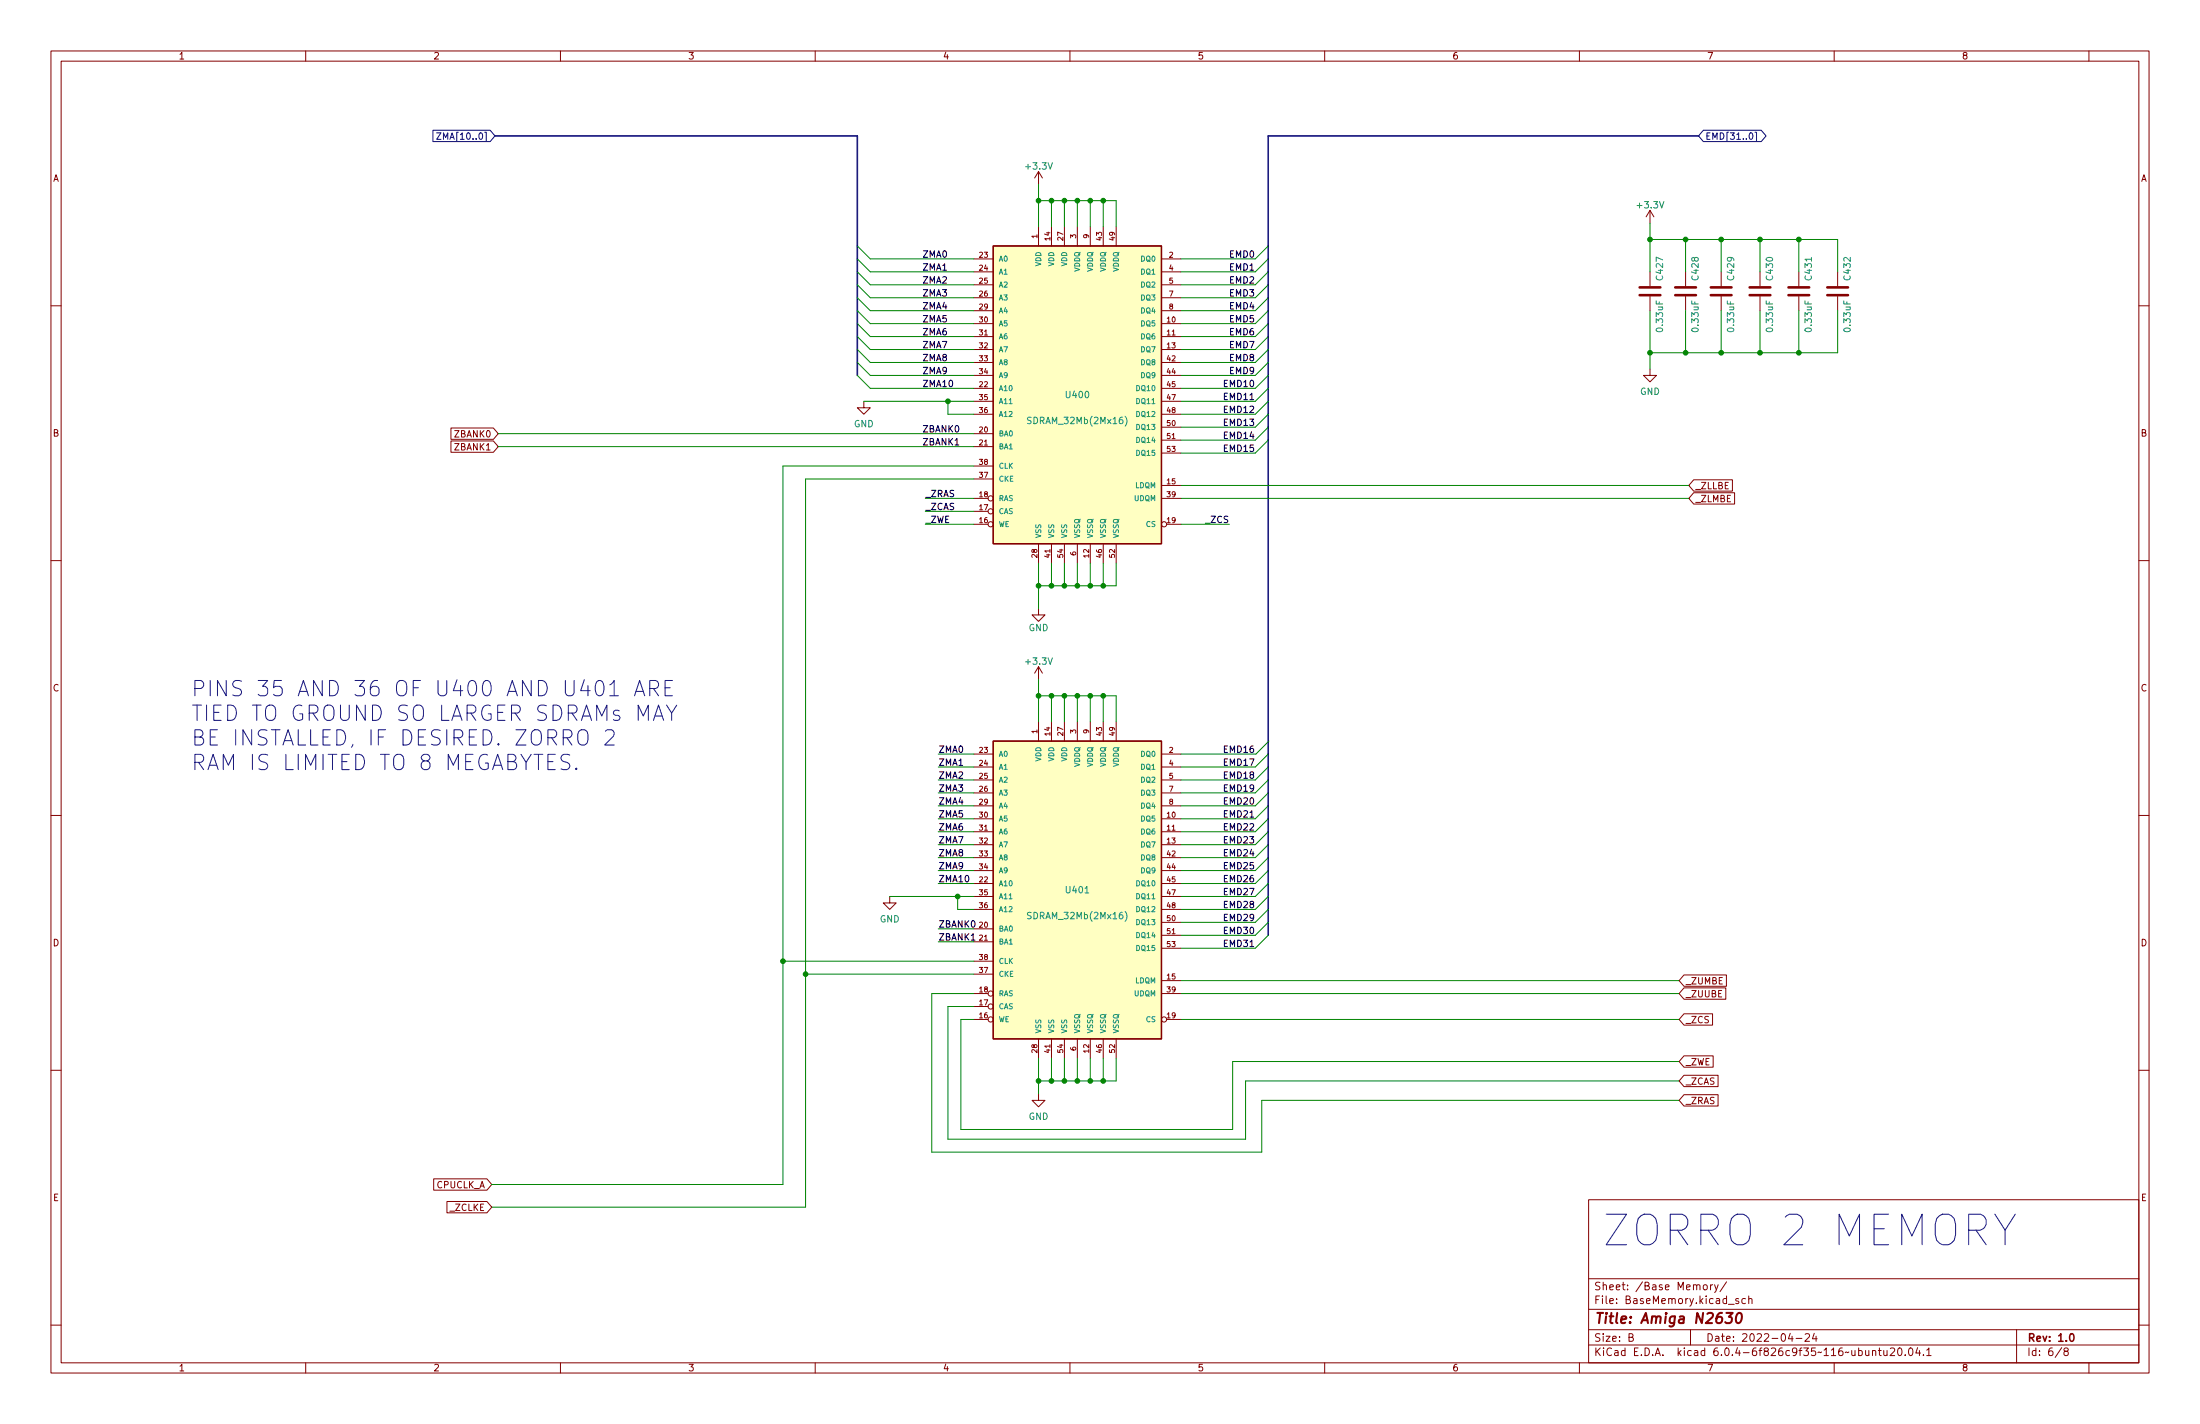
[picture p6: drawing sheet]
<svg xmlns="http://www.w3.org/2000/svg" width="432mm" height="279mm" viewBox="0 0 432 279" stroke-linecap="round" stroke-linejoin="round" font-family="sans-serif">
<g fill="none" stroke="#840000" stroke-width=".2">
<path d="M10 10h411.8v259.4h-411.8zM12 12h407.8v255.4h-407.8zM60 10v2M110 10v2M160 10v2M210 10v2M260 10v2M310 10v2M360 10v2M410 10v2M203.8 33.7v2.5M203.8 33.7l-.7 1.2"/>
<path d="M203.8 33.7l.8 1.2M10 60h2M191.1 50.8h3.8M191.1 53.3h3.8M191.1 55.9h3.8M191.1 58.4h3.8M203.8 44.5v3.8M206.4 44.5v3.8M208.9 44.5v3.8M211.5 44.5v3.8M214 44.5v3.8M216.5 44.5v3.8"/>
<path d="M219.1 44.5v3.8M228 50.8h3.8M228 53.3h3.8M228 55.9h3.8M228 58.4h3.8M323.8 41.3l-.7 1.2M323.8 41.3v2.5M323.8 53.3v2.8M323.8 58.2v2.8M323.8 41.3l.8 1.2M330.8 53.3v2.8M330.8 58.2v2.8"/>
<path d="M337.8 53.3v2.8M337.8 58.2v2.8M345.4 53.3v2.8M345.4 58.2v2.8M353.1 53.3v2.8M353.1 58.2v2.8M360.7 53.3v2.8M360.7 58.2v2.8M419.8 60h2M169.5 78.7v1.3h1.3l-1.3 1.3-1.2-1.3h1.2M191.1 63.5h3.8M191.1 66h3.8"/>
<path d="M191.1 68.6h3.8M191.1 76.2h3.8M191.1 61h3.8M191.1 71.1h3.8M191.1 73.7h3.8M191.1 78.7h3.8M228 63.5h3.8M228 66h3.8M228 68.6h3.8M228 76.2h3.8M228 61h3.8M228 71.1h3.8"/>
<path d="M228 73.7h3.8M228 78.7h3.8M323.8 72.4v1.3h1.3l-1.3 1.2-1.2-1.2h1.2M88.5 84h8.3l1 1.1-1 1.1h-8.3zM88.5 86.5h8.3l1 1.1-1 1.1h-8.3zM191.1 81.3h3.8M191.1 97.8h2.8M191.1 85.1h3.8M191.1 87.6h3.8M191.1 94h3.8M191.1 91.4h3.8M228 81.3h3.8"/>
<path d="M228 95.3h3.8M228 97.8h3.8M228 83.8h3.8M228 86.4h3.8M228 88.9h3.8M332.4 94.1h7.6v2.3h-7.6l-.9-1.1zM332.4 96.7h8.1v2.2h-8.1l-.9-1.1zM10 110h2M191.1 102.9h2.8M191.1 100.3h2.8M203.8 119.4v1.3h1.3l-1.3 1.2-1.2-1.2h1.2M203.8 106.7v3.8"/>
<path d="M206.4 106.7v3.8M208.9 106.7v3.8M211.5 106.7v3.8M214 106.7v3.8M216.5 106.7v3.8M219.1 106.7v3.8M229 102.9h2.8M419.8 110h2M203.8 130.8v2.6M203.8 130.8l-.7 1.3M203.8 130.8l.8 1.3M10 160h2"/>
<path d="M191.1 148h3.8M191.1 150.5h3.8M191.1 153h3.8M191.1 155.6h3.8M191.1 158.1h3.8M203.8 141.6v3.8M206.4 141.6v3.8M208.9 141.6v3.8M211.5 141.6v3.8M214 141.6v3.8M216.5 141.6v3.8M219.1 141.6v3.8"/>
<path d="M228 148h3.8M228 150.5h3.8M228 153h3.8M228 155.6h3.8M228 158.1h3.8M419.8 160h2M174.6 175.9v1.3h1.3l-1.3 1.2-1.2-1.2h1.2M191.1 178.4h3.8M191.1 160.7h3.8M191.1 163.2h3.8M191.1 165.7h3.8M191.1 173.4h3.8"/>
<path d="M191.1 168.3h3.8M191.1 170.8h3.8M191.1 175.9h3.8M228 178.4h3.8M228 160.7h3.8M228 163.2h3.8M228 165.7h3.8M228 173.4h3.8M228 168.3h3.8M228 170.8h3.8M228 175.9h3.8M191.1 197.5h2.8"/>
<path d="M191.1 194.9h2.8M191.1 182.2h3.8M191.1 184.8h3.8M191.1 191.1h3.8M191.1 188.6h3.8M228 192.4h3.8M228 194.9h3.8M228 181h3.8M228 183.5h3.8M228 186.1h3.8M330.5 191.3h8.3v2.2h-8.3l-.9-1.1zM330.5 193.8h8.2v2.3h-8.2l-.9-1.2z"/>
<path d="M330.5 198.9h5.6v2.2h-5.6l-.9-1.1zM10 210h2M191.1 200h2.8M203.8 214.6v1.3h1.3l-1.3 1.3-1.2-1.3h1.2M203.8 203.8v3.8M206.4 203.8v3.8M208.9 203.8v3.8M211.5 203.8v3.8M214 203.8v3.8M216.5 203.8v3.8M219.1 203.8v3.8M229 200h2.8"/>
<path d="M330.5 211h6.7v2.2h-6.7l-.9-1.1zM330.5 214.8h6.7v2.2h-6.7l-.9-1.1zM330.5 207.2h5.7v2.2h-5.7l-.9-1.1zM419.8 210h2M85.1 231.3h10.5l.9 1.1-.9 1.1h-10.5zM87.7 235.7h7.9l.9 1.2-.9 1.1h-7.9zM311.8 235.4h108v32h-108zM10 260h2M311.8 256.9h108M311.8 250.9h108M334.4 252.2l.4-.1 .3 .3v.4l-.3 .3-.4-.1-.1-.2zM335.7 252.1v1"/>
<path d="M336.2 252.1l-.5 .3M336.5 252.1l.4 1M337.2 252.1l-.5 1.3-.2 .2M338.9 251.5l-1.3 1.9M339.2 255.9h1.2M341.2 254.9l-.3-.1-.2 .2v.2l.5 .2v.3h-.5M342.6 254.9l-.4-.1-.3 .3 .1 .6h.6M343.2 254.9l.2-.1 .4 .1 .1 .9M343.2 254.3v1.5M419.8 260h2M60 267.4v2M110 267.4v2"/>
<path d="M160 267.4v2M210 267.4v2M260 267.4v2M310 267.4v2M311.8 263.9h108M311.8 260.9h108M319.7 262.4l.7-.1 .1-.2-.1-.4h-.7v1.5h.6l.3-.3a.39 .39 0 0 0-.4-.5M331.8 260.9v3M351.4 261.6l-.4 1.1h.9M351.7 262.2v1M352.5 262.6h1.2M354.3 261.8l.6-.1 .3 .4-1 1.1h1"/>
<path d="M356.1 261.6l-.4 1.1h1M356.4 262.2v1M360 267.4v2M367.5 265.1l.2-.1h.4l.1 1M367.5 265v1M368.7 265h.5M368.9 264.5v1.3l.3 .2M369.7 265l.1 .9 .4 .1 .2-.2M370.4 265v1M371 264.6l.6-.1 .2 .1 .1 .3-1 1.1h1M372.7 264.5h.1a.8 .8 0 0 1 .5 .7 .8 .8 0 0 1-.5 .8 1 1 0 0 1-.1-1.5zM373.9 265.8v.2"/>
<path d="M374.8 264.5h.1a.8 .8 0 0 1 .6 .7 .8 .8 0 0 1-.6 .8 1 1 0 0 1-.1-1.5zM376.4 264.4l-.4 1.1h.9M376.7 265v1M377.5 265.8v.2M378.2 264.9l.4-.4v1.5M378.2 266h.8M395.8 260.9v6.5M404.7 264.4l-1.3 1.9M405.4 265.1l-.3-.3 .1-.2 .2-.1h.4l.1 .3v.2l-.7 .2-.1 .2v.3l.3 .3 .4-.1 .1-.2v-.4l-.2-.2M410 267.4v2"/>
<circle cx="194.4" cy="97.8" r=".51"/>
<circle cx="194.4" cy="100.3" r=".51"/>
<circle cx="194.4" cy="102.9" r=".51"/>
<circle cx="228.5" cy="102.9" r=".51"/>
<circle cx="194.4" cy="194.9" r=".51"/>
<circle cx="194.4" cy="197.5" r=".51"/>
<circle cx="194.4" cy="200" r=".51"/>
<circle cx="228.5" cy="200" r=".51"/>
</g>
<path d="M406.4 261.7h.2a.8 .8 0 0 1 .5 .7 .8 .8 0 0 1-.5 .8 1 1 0 0 1-.2-1.5z" fill="none" stroke="#840000" stroke-width=".3"/>
<path d="M338.8 257.6h1.3l-.8 .8 .6 .2-.1 .8-.3 .2h-.6l-.3-.2M341 257.8l.1-.1a.44 .44 0 0 1 .7 .3 1.15 1.15 0 0 1-.7 1.6l-.2-.1a1.53 1.53 0 0 1 .1-1.7z" fill="none" stroke="#840000" stroke-width=".4"/>
<g fill="#ffffc2" stroke="#ffffc2" stroke-width=".2">
<path d="M194.9 145.4h33.1v58.4h-33.1z"/>
<path d="M194.9 48.3h33.1v58.4h-33.1z"/>
</g>
<path d="M194.9 48.3h33.1v58.4h-33.1zM194.9 145.4h33.1v58.4h-33.1z" fill="none" stroke="#840000" stroke-width=".25"/>
<path d="M220.8 81.7a1.46 1.46 0 0 1 0 1.9M220.8 178.8a1.46 1.46 0 0 1 0 2" fill="none" stroke="#008484" stroke-width=".2"/>
<path d="M321.8 57.9h4.1M321.8 56.4h4.1M328.8 57.9h4.1M328.8 56.4h4.1M335.8 57.9h4.1M335.8 56.4h4.1M343.4 57.9h4.1M343.4 56.4h4.1M351 57.9h4.1M351 56.4h4.1M358.6 57.9h4.1M358.6 56.4h4.1" fill="none" stroke="#840000" stroke-width=".51"/>
<path d="M85 25.6h11.2l1 1.1-1 1.1h-11.2zM85.7 26.1h.9l-.9 1.2h.9M334.3 25.6h11.4l.9 1.1-.9 1.1h-11.4l-.9-1.1zM343.5 26.1h.1a.68 .68 0 0 1 .5 .6 .68 .68 0 0 1-.5 .6 .85 .85 0 0 1-.1-1.2zM344.5 25.9h.3v1.9h-.3" fill="none" stroke="#000084" stroke-width=".2"/>
<path d="M187.5 87.3h.7M190.6 184.5h.8" fill="none" stroke="#000" stroke-width=".2"/>
<g fill="none" stroke="#0000c2" stroke-width=".2">
<path d="M119.7 134.4l.3-.2 .5-.7v3M119.7 136.5h1.7M124.5 136.5l1-3 1 3M124.8 135.7h1.5M127.5 135.1h1.2a.81 .81 0 0 0 .6-.8 .81 .81 0 0 0-.6-.8h-1.2v3M128.3 135.1l1 1.4M130.5 134.9h1M130.8 138.3l1 1.6 1-1.6M131.8 139.9v1.4M132 133.5h-1.5v3h1.5M111.8 148.2l-1.1-.2a.73 .73 0 0 0-.6 .7 .73 .73 0 0 0 .6 .7 1.1 1.1 0 0 1 1.1 .8 .77 .77 0 0 1-.5 .8l-1.2-.1M113.1 150.7l.2 .2-.2 .1-.1-.1 .1-.2v.3"/>
<path d="M113.8 143.3a1 1 0 0 1 1.1 0 1 1 0 0 1 .5 .9v1a1 1 0 0 1-1 1 1 1 0 0 1-1-1v-1l.1-.6zM118.8 143.5l.5-.3h.7a.81 .81 0 0 1 .4 1.3l-1.7 1.7h1.8M128.3 141.3l1-3 1 3M128.5 140.5h1.5M391.5 238.2l2 3.2 2-3.2"/>
</g>
<path d="M97.2 26.7h71.1v47M333.4 26.7h-84.5v156.8" fill="none" stroke="#000084" stroke-width=".3"/>
<g fill="none" stroke="#008400" stroke-width=".2">
<path d="M203.8 36.2v8.3M203.8 39.4h15.3v5.1M206.4 39.4v5.1M208.9 39.4v5.1M211.5 39.4v5.1M214 39.4v5.1M216.5 39.4v5.1M168.3 50.8l2.5 2.5h20.3M168.3 48.3l2.5 2.5h20.3M168.3 53.3l2.5 2.6h20.3M168.3 55.9l2.5 2.5h20.3M168.3 58.4l2.5 2.6h20.3"/>
<path d="M248.9 50.8l-2.5 2.5h-14.6M248.9 48.3l-2.5 2.5h-14.6M248.9 53.3l-2.5 2.6h-14.6M248.9 55.9l-2.5 2.5h-14.6M248.9 58.4l-2.5 2.6h-14.6M323.8 43.8v9.5M323.8 47h36.9v6.3M330.8 47v6.3M337.8 47v6.3M345.4 47v6.3M353.1 47v6.3M168.3 61l2.5 2.5h20.3"/>
<path d="M168.3 63.5l2.5 2.5h20.3M168.3 71.1l2.5 2.6h20.3M168.3 73.7l2.5 2.5h20.3M168.3 68.6l2.5 2.5h20.3M168.3 66l2.5 2.6h20.3M169.5 78.7h21.6M186.1 78.7v2.6h5M248.9 61l-2.5 2.5h-14.6M248.9 63.5l-2.5 2.5h-14.6M248.9 71.1l-2.5 2.6h-14.6M248.9 73.7l-2.5 2.5h-14.6M248.9 68.6l-2.5 2.5h-14.6"/>
<path d="M248.9 66l-2.5 2.6h-14.6M248.9 76.2l-2.5 2.5h-14.6M248.9 78.7l-2.5 2.6h-14.6M323.8 61v11.4M330.8 61v8.2M337.8 61v8.2M345.4 61v8.2M353.1 61v8.2M360.7 61v8.2h-36.9M97.8 85.1h93.3M97.8 87.6h93.3M181.6 97.8h9.5"/>
<path d="M191.1 91.4h-37.4v141h-57.2M191.1 94h-33v142.9h-61.6M231.8 97.8h99.7M231.8 95.3h99.7M248.9 81.3l-2.5 2.5h-14.6M248.9 83.8l-2.5 2.6h-14.6M248.9 86.4l-2.5 2.5h-14.6M181.6 102.9h9.5M181.6 100.3h9.5M203.8 110.5v8.9M206.4 110.5v4.4M208.9 110.5v4.4"/>
<path d="M211.5 110.5v4.4M214 110.5v4.4M216.5 110.5v4.4M219.1 110.5v4.4h-15.3M231.8 102.9h9.5M203.8 133.4v8.2M203.8 136.5h15.3v5.1M206.4 136.5v5.1M208.9 136.5v5.1M211.5 136.5v5.1M214 136.5v5.1M216.5 136.5v5.1"/>
<path d="M184.1 148h7M184.1 158.1h7M184.1 155.6h7M184.1 150.5h7M184.1 153h7M248.9 158.1l-2.5 2.6h-14.6M248.9 155.6l-2.5 2.5h-14.6M248.9 153l-2.5 2.6h-14.6M248.9 148l-2.5 2.5h-14.6M248.9 150.5l-2.5 2.5h-14.6M249 145.4l-2.5 2.6h-14.7M174.6 175.9h16.5"/>
<path d="M184.1 170.8h7M184.1 173.4h7M184.1 165.7h7M184.1 168.3h7M184.1 160.7h7M184.1 163.2h7M188 175.9v2.5h3.1M248.9 168.3l-2.5 2.5h-14.6M248.9 173.4l-2.5 2.5h-14.6M248.9 175.9l-2.5 2.5h-14.6M248.9 178.4l-2.5 2.6h-14.6M248.9 170.8l-2.5 2.6h-14.6"/>
<path d="M248.9 163.2l-2.5 2.5h-14.6M248.9 165.7l-2.5 2.6h-14.6M248.9 160.7l-2.5 2.5h-14.6M153.7 188.6h37.4M158.1 191.1h33M184.1 182.2h7M184.1 184.8h7M191.1 197.5h-5v26h58.4v-11.4h85.1M191.1 194.9h-8.2v31.2h64.7v-10.2h82M231.8 194.9h97.8M231.8 192.4h97.8M248.9 181l-2.5 2.5h-14.6"/>
<path d="M248.9 183.5l-2.5 2.6h-14.6M191.1 200h-2.5v21.6h53.3v-13.3h87.7M203.8 207.6v7M206.4 207.6v4.5M208.9 207.6v4.5M211.5 207.6v4.5M214 207.6v4.5M216.5 207.6v4.5M219.1 207.6v4.5h-15.3M231.8 200h97.8"/>
</g>
<g fill="#008400" stroke="#008400" stroke-width=".2">
<circle cx="323.8" cy="47" r=".46"/>
<circle cx="330.8" cy="47" r=".46"/>
<circle cx="353.1" cy="69.2" r=".46"/>
<circle cx="345.4" cy="69.2" r=".46"/>
<circle cx="323.8" cy="69.2" r=".46"/>
<circle cx="345.4" cy="47" r=".46"/>
<circle cx="353.1" cy="47" r=".46"/>
<circle cx="330.8" cy="69.2" r=".46"/>
<circle cx="337.8" cy="69.2" r=".46"/>
<circle cx="337.8" cy="47" r=".46"/>
<circle cx="214" cy="39.4" r=".46"/>
<circle cx="211.5" cy="39.4" r=".46"/>
<circle cx="216.5" cy="39.4" r=".46"/>
<circle cx="203.8" cy="39.4" r=".46"/>
<circle cx="208.9" cy="39.4" r=".46"/>
<circle cx="206.4" cy="39.4" r=".46"/>
<circle cx="153.7" cy="188.6" r=".46"/>
<circle cx="158.1" cy="191.1" r=".46"/>
<circle cx="203.8" cy="114.9" r=".46"/>
<circle cx="206.4" cy="114.9" r=".46"/>
<circle cx="208.9" cy="114.9" r=".46"/>
<circle cx="216.5" cy="114.9" r=".46"/>
<circle cx="214" cy="114.9" r=".46"/>
<circle cx="211.5" cy="114.9" r=".46"/>
<circle cx="203.8" cy="136.5" r=".46"/>
<circle cx="206.4" cy="136.5" r=".46"/>
<circle cx="208.9" cy="136.5" r=".46"/>
<circle cx="203.8" cy="212.1" r=".46"/>
<circle cx="188" cy="175.9" r=".46"/>
<circle cx="211.5" cy="136.5" r=".46"/>
<circle cx="214" cy="136.5" r=".46"/>
<circle cx="216.5" cy="136.5" r=".46"/>
<circle cx="206.4" cy="212.1" r=".46"/>
<circle cx="208.9" cy="212.1" r=".46"/>
<circle cx="211.5" cy="212.1" r=".46"/>
<circle cx="214" cy="212.1" r=".46"/>
<circle cx="216.5" cy="212.1" r=".46"/>
<circle cx="186.1" cy="78.7" r=".46"/>
</g>
<text font-size="8.4" fill="#0000c2" x="314.3" y="244.5">ZORRO 2 MEMORY</text>
<g font-size="4.2" fill="#0000c2">
<text x="37.5" y="136.7">PINS 35 AND 36 OF U400 AND U401 ARE</text>
<text x="37.5" y="141.5">TIED TO GROUND SO LARGER SDRAMs MAY</text>
<text x="37.5" y="146.3">BE INSTALLED, IF DESIRED. ZORRO 2</text>
<text x="37.5" y="151.2">RAM IS LIMITED TO 8 MEGABYTES.</text>
</g>
<text font-size="2.8" fill="#840000" x="312.8" y="259.7">Title: Amiga N2630</text>
<g font-size="2.1" fill="#840000">
<text x="312.8" y="255.9">File: BaseMemory.kicad_sch</text>
<text x="312.8" y="253.2">Sheet: /Base Memory/</text>
<text x="312.8" y="263.2">Size: B</text>
<text x="334.8" y="263.2">Date: 2022-04-24</text>
<text x="397.8" y="263.2">Rev: 1.0</text>
<text x="312.8" y="266">KiCad E.D.A. kicad 6.0.4-6f826c9f35~116~ubuntu20.04.1</text>
<text x="397.8" y="266">Id: 6/8</text>
</g>
<g font-size="1.8" fill="#840000">
<text x="35" y="11.7">1</text>
<text x="85" y="11.7">2</text>
<text x="135" y="11.7">3</text>
<text x="185" y="11.7">4</text>
<text x="235" y="11.7">5</text>
<text x="285" y="11.7">6</text>
<text x="335" y="11.7">7</text>
<text x="385" y="11.7">8</text>
<text x="10.3" y="35.6">A</text>
<text x="420.1" y="35.6">A</text>
<text x="10.3" y="85.7">B</text>
<text x="89.3" y="85.8">ZBANK0</text>
<text x="89.3" y="88.4">ZBANK1</text>
<text x="420.1" y="85.7">B</text>
<text x="332.7" y="96">_ZLLBE</text>
<text x="332.7" y="98.5">_ZLMBE</text>
<text x="10.3" y="135.6">C</text>
<text x="420.1" y="135.6">C</text>
<text x="10.3" y="185.7">D</text>
<text x="420.1" y="185.7">D</text>
<text x="330.8" y="193.1">_ZUMBE</text>
<text x="330.8" y="195.7">_ZUUBE</text>
<text x="330.8" y="200.8">_ZCS</text>
<text x="330.8" y="209">_ZWE</text>
<text x="330.8" y="212.8">_ZCAS</text>
<text x="330.8" y="216.6">_ZRAS</text>
<text x="85.6" y="233.1">CPUCLK_A</text>
<text x="10.4" y="235.7">E</text>
<text x="88.4" y="237.6">_ZCLKE</text>
<text x="420.2" y="235.7">E</text>
<text x="35" y="269.1">1</text>
<text x="85" y="269.1">2</text>
<text x="135" y="269.1">3</text>
<text x="185" y="269.1">4</text>
<text x="235" y="269.1">5</text>
<text x="285" y="269.1">6</text>
<text x="335" y="269.1">7</text>
<text x="385" y="269.1">8</text>
</g>
<g font-size="1.8" fill="#000084">
<text x="86.9" y="27.4">ZMA[10..0]</text>
<text x="334.6" y="27.4">EMD[31..0]</text>
</g>
<g font-size="1.8" fill="#008484">
<text x="201.5" y="33.3">+3.3V</text>
<text x="321.5" y="40.9">+3.3V</text>
<text x="326.4" y="54.8" transform="rotate(-90 326.4 54.8)">C427</text>
<text x="333.4" y="54.8" transform="rotate(-90 333.4 54.8)">C428</text>
<text x="340.4" y="54.8" transform="rotate(-90 340.4 54.8)">C429</text>
<text x="348" y="54.8" transform="rotate(-90 348 54.8)">C430</text>
<text x="355.6" y="54.8" transform="rotate(-90 355.6 54.8)">C431</text>
<text x="363.2" y="54.8" transform="rotate(-90 363.2 54.8)">C432</text>
<text x="326.4" y="64.9" transform="rotate(-90 326.4 64.9)">0.33uF</text>
<text x="333.4" y="64.9" transform="rotate(-90 333.4 64.9)">0.33uF</text>
<text x="340.4" y="64.9" transform="rotate(-90 340.4 64.9)">0.33uF</text>
<text x="348" y="64.9" transform="rotate(-90 348 64.9)">0.33uF</text>
<text x="355.6" y="64.9" transform="rotate(-90 355.6 64.9)">0.33uF</text>
<text x="363.2" y="64.9" transform="rotate(-90 363.2 64.9)">0.33uF</text>
<text x="321.9" y="77.5">GND</text>
<text x="167.6" y="83.8">GND</text>
<text x="202.2" y="83.2">SDRAM_32Mb(2Mx16)</text>
<text x="209.3" y="78.1">U400</text>
<text x="201.9" y="123.8">GND</text>
<text x="201.5" y="130.4">+3.3V</text>
<text x="209.3" y="175.3">U401</text>
<text x="172.7" y="181">GND</text>
<text x="202.2" y="180.3">SDRAM_32Mb(2Mx16)</text>
<text x="201.9" y="219.7">GND</text>
</g>
<g font-size="1.8">
<text x="181" y="53.1">ZMA1</text>
<text x="181" y="50.5">ZMA0</text>
<text x="241.5" y="50.5">EMD0</text>
<text x="241.5" y="53.1">EMD1</text>
<text x="181" y="55.6">ZMA2</text>
<text x="181" y="58.2">ZMA3</text>
<text x="241.5" y="58.2">EMD3</text>
<text x="241.5" y="55.6">EMD2</text>
<text x="181" y="60.7">ZMA4</text>
<text x="181" y="63.2">ZMA5</text>
<text x="181" y="65.8">ZMA6</text>
<text x="241.5" y="60.7">EMD4</text>
<text x="241.5" y="63.2">EMD5</text>
<text x="241.5" y="65.8">EMD6</text>
<text x="181" y="68.3">ZMA7</text>
<text x="181" y="70.9">ZMA8</text>
<text x="241.5" y="70.9">EMD8</text>
<text x="241.5" y="68.3">EMD7</text>
<text x="181" y="75.9">ZMA10</text>
<text x="181" y="73.4">ZMA9</text>
<text x="240.5" y="75.9">EMD10</text>
<text x="241.5" y="73.4">EMD9</text>
<text x="240.5" y="78.5">EMD11</text>
<text x="240.5" y="81">EMD12</text>
<text x="240.5" y="83.6">EMD13</text>
<text x="181" y="84.8">ZBANK0</text>
<text x="181" y="87.4">ZBANK1</text>
<text x="240.5" y="86.1">EMD14</text>
<text x="240.5" y="88.6">EMD15</text>
<text x="181.6" y="100.1">_ZCAS</text>
<text x="181.6" y="97.5">_ZRAS</text>
<text x="181.6" y="102.6">_ZWE</text>
<text x="236.8" y="102.6">_ZCS</text>
<text x="184.1" y="147.7">ZMA0</text>
<text x="240.5" y="147.7">EMD16</text>
<text x="184.1" y="155.3">ZMA3</text>
<text x="184.1" y="150.2">ZMA1</text>
<text x="184.1" y="152.8">ZMA2</text>
<text x="240.5" y="152.8">EMD18</text>
<text x="240.5" y="150.2">EMD17</text>
<text x="240.5" y="155.3">EMD19</text>
<text x="184.1" y="157.9">ZMA4</text>
<text x="184.1" y="160.4">ZMA5</text>
<text x="240.5" y="160.4">EMD21</text>
<text x="240.5" y="157.9">EMD20</text>
<text x="184.1" y="162.9">ZMA6</text>
<text x="184.1" y="165.5">ZMA7</text>
<text x="240.5" y="162.9">EMD22</text>
<text x="240.5" y="165.5">EMD23</text>
<text x="184.1" y="170.6">ZMA9</text>
<text x="184.1" y="168">ZMA8</text>
<text x="184.1" y="173.1">ZMA10</text>
<text x="240.5" y="170.6">EMD25</text>
<text x="240.5" y="173.1">EMD26</text>
<text x="240.5" y="168">EMD24</text>
<text x="240.5" y="178.2">EMD28</text>
<text x="240.5" y="175.6">EMD27</text>
<text x="184.1" y="184.5">ZBANK1</text>
<text x="184.1" y="182">ZBANK0</text>
<text x="240.5" y="180.7">EMD29</text>
<text x="240.5" y="185.8">EMD31</text>
<text x="240.5" y="183.3">EMD30</text>
</g>
<g font-size="1.4" fill="#840000">
<text x="203.6" y="46.7" transform="rotate(-90 203.6 46.7)">1</text>
<text x="206.1" y="47.1" transform="rotate(-90 206.1 47.1)">14</text>
<text x="208.7" y="47.1" transform="rotate(-90 208.7 47.1)">27</text>
<text x="211.2" y="46.7" transform="rotate(-90 211.2 46.7)">3</text>
<text x="213.7" y="46.7" transform="rotate(-90 213.7 46.7)">9</text>
<text x="216.3" y="47.1" transform="rotate(-90 216.3 47.1)">43</text>
<text x="218.8" y="47.1" transform="rotate(-90 218.8 47.1)">49</text>
<text x="192.3" y="50.5">23</text>
<text x="192.3" y="53.1">24</text>
<text x="229.5" y="50.5">2</text>
<text x="229.5" y="53.1">4</text>
<text x="192.3" y="55.6">25</text>
<text x="192.3" y="58.2">26</text>
<text x="229.5" y="55.6">5</text>
<text x="229.5" y="58.2">7</text>
<text x="192.3" y="60.7">29</text>
<text x="192.3" y="63.2">30</text>
<text x="192.3" y="65.8">31</text>
<text x="229.1" y="63.2">10</text>
<text x="229.1" y="65.8">11</text>
<text x="229.5" y="60.7">8</text>
<text x="192.3" y="68.3">32</text>
<text x="192.3" y="70.9">33</text>
<text x="229.1" y="68.3">13</text>
<text x="229.1" y="70.9">42</text>
<text x="192.3" y="75.9">22</text>
<text x="192.3" y="73.4">34</text>
<text x="229.1" y="73.4">44</text>
<text x="229.1" y="75.9">45</text>
<text x="192.3" y="81">36</text>
<text x="192.3" y="78.5">35</text>
<text x="229.1" y="78.5">47</text>
<text x="229.1" y="81">48</text>
<text x="229.1" y="83.6">50</text>
<text x="192.3" y="84.8">20</text>
<text x="192.3" y="87.4">21</text>
<text x="229.1" y="86.1">51</text>
<text x="229.1" y="88.6">53</text>
<text x="192.3" y="93.7">37</text>
<text x="192.3" y="91.2">38</text>
<text x="229.1" y="95">15</text>
<text x="192.3" y="100.1">17</text>
<text x="192.3" y="97.5">18</text>
<text x="229.1" y="97.5">39</text>
<text x="192.3" y="102.6">16</text>
<text x="229.1" y="102.6">19</text>
<text x="203.6" y="109.4" transform="rotate(-90 203.6 109.4)">28</text>
<text x="206.1" y="109.4" transform="rotate(-90 206.1 109.4)">41</text>
<text x="208.7" y="109.4" transform="rotate(-90 208.7 109.4)">54</text>
<text x="211.2" y="109" transform="rotate(-90 211.2 109)">6</text>
<text x="213.7" y="109.4" transform="rotate(-90 213.7 109.4)">12</text>
<text x="216.3" y="109.4" transform="rotate(-90 216.3 109.4)">46</text>
<text x="218.8" y="109.4" transform="rotate(-90 218.8 109.4)">52</text>
<text x="203.6" y="143.9" transform="rotate(-90 203.6 143.9)">1</text>
<text x="211.2" y="143.9" transform="rotate(-90 211.2 143.9)">3</text>
<text x="213.7" y="143.9" transform="rotate(-90 213.7 143.9)">9</text>
<text x="192.3" y="147.7">23</text>
<text x="206.1" y="144.3" transform="rotate(-90 206.1 144.3)">14</text>
<text x="208.7" y="144.3" transform="rotate(-90 208.7 144.3)">27</text>
<text x="216.3" y="144.3" transform="rotate(-90 216.3 144.3)">43</text>
<text x="218.8" y="144.3" transform="rotate(-90 218.8 144.3)">49</text>
<text x="229.5" y="147.7">2</text>
<text x="192.3" y="150.2">24</text>
<text x="192.3" y="152.8">25</text>
<text x="192.3" y="155.3">26</text>
<text x="229.5" y="150.2">4</text>
<text x="229.5" y="152.8">5</text>
<text x="229.5" y="155.3">7</text>
<text x="192.3" y="157.9">29</text>
<text x="192.3" y="160.4">30</text>
<text x="229.1" y="160.4">10</text>
<text x="229.5" y="157.9">8</text>
<text x="192.3" y="162.9">31</text>
<text x="192.3" y="165.5">32</text>
<text x="229.1" y="162.9">11</text>
<text x="229.1" y="165.5">13</text>
<text x="192.3" y="173.1">22</text>
<text x="192.3" y="168">33</text>
<text x="192.3" y="170.6">34</text>
<text x="229.1" y="168">42</text>
<text x="229.1" y="170.6">44</text>
<text x="229.1" y="173.1">45</text>
<text x="192.3" y="178.2">36</text>
<text x="192.3" y="175.6">35</text>
<text x="229.1" y="175.6">47</text>
<text x="229.1" y="178.2">48</text>
<text x="192.3" y="182">20</text>
<text x="192.3" y="184.5">21</text>
<text x="229.1" y="180.7">50</text>
<text x="229.1" y="183.3">51</text>
<text x="229.1" y="185.8">53</text>
<text x="192.3" y="190.9">37</text>
<text x="192.3" y="188.3">38</text>
<text x="192.3" y="197.2">17</text>
<text x="192.3" y="194.7">18</text>
<text x="229.1" y="192.2">15</text>
<text x="229.1" y="194.7">39</text>
<text x="192.3" y="199.8">16</text>
<text x="229.1" y="199.8">19</text>
<text x="203.6" y="206.5" transform="rotate(-90 203.6 206.5)">28</text>
<text x="206.1" y="206.5" transform="rotate(-90 206.1 206.5)">41</text>
<text x="208.7" y="206.5" transform="rotate(-90 208.7 206.5)">54</text>
<text x="211.2" y="206.1" transform="rotate(-90 211.2 206.1)">6</text>
<text x="213.7" y="206.5" transform="rotate(-90 213.7 206.5)">12</text>
<text x="216.3" y="206.5" transform="rotate(-90 216.3 206.5)">46</text>
<text x="218.8" y="206.5" transform="rotate(-90 218.8 206.5)">52</text>
</g>
<g font-size="1.4" fill="#008484">
<text x="196" y="51.3">A0</text>
<text x="196" y="53.8">A1</text>
<text x="204.3" y="52.3" transform="rotate(-90 204.3 52.3)">VDD</text>
<text x="206.9" y="52.3" transform="rotate(-90 206.9 52.3)">VDD</text>
<text x="209.4" y="52.3" transform="rotate(-90 209.4 52.3)">VDD</text>
<text x="212" y="53.4" transform="rotate(-90 212 53.4)">VDDQ</text>
<text x="214.5" y="53.4" transform="rotate(-90 214.5 53.4)">VDDQ</text>
<text x="217" y="53.4" transform="rotate(-90 217 53.4)">VDDQ</text>
<text x="219.6" y="53.4" transform="rotate(-90 219.6 53.4)">VDDQ</text>
<text x="224" y="51.3">DQ0</text>
<text x="224" y="53.8">DQ1</text>
<text x="196" y="56.4">A2</text>
<text x="196" y="58.9">A3</text>
<text x="224" y="56.4">DQ2</text>
<text x="224" y="58.9">DQ3</text>
<text x="196" y="61.5">A4</text>
<text x="196" y="64">A5</text>
<text x="224" y="64">DQ5</text>
<text x="224" y="61.5">DQ4</text>
<text x="196" y="66.5">A6</text>
<text x="196" y="69.1">A7</text>
<text x="196" y="71.6">A8</text>
<text x="224" y="66.5">DQ6</text>
<text x="224" y="69.1">DQ7</text>
<text x="224" y="71.6">DQ8</text>
<text x="196" y="76.7">A10</text>
<text x="196" y="74.2">A9</text>
<text x="223.3" y="76.7">DQ10</text>
<text x="224" y="74.2">DQ9</text>
<text x="196" y="81.8">A12</text>
<text x="196" y="79.2">A11</text>
<text x="223.3" y="79.2">DQ11</text>
<text x="223.3" y="81.8">DQ12</text>
<text x="196" y="85.6">BA0</text>
<text x="196" y="88.1">BA1</text>
<text x="223.3" y="84.3">DQ13</text>
<text x="223.3" y="86.9">DQ14</text>
<text x="223.3" y="89.4">DQ15</text>
<text x="196" y="94.5">CKE</text>
<text x="196" y="91.9">CLK</text>
<text x="222.8" y="95.8">LDQM</text>
<text x="196" y="100.8">CAS</text>
<text x="196" y="98.3">RAS</text>
<text x="222.6" y="98.3">UDQM</text>
<text x="196" y="103.4">WE</text>
<text x="204.3" y="105.7" transform="rotate(-90 204.3 105.7)">VSS</text>
<text x="206.9" y="105.7" transform="rotate(-90 206.9 105.7)">VSS</text>
<text x="209.4" y="105.7" transform="rotate(-90 209.4 105.7)">VSS</text>
<text x="212" y="105.7" transform="rotate(-90 212 105.7)">VSSQ</text>
<text x="214.5" y="105.7" transform="rotate(-90 214.5 105.7)">VSSQ</text>
<text x="217" y="105.7" transform="rotate(-90 217 105.7)">VSSQ</text>
<text x="219.6" y="105.7" transform="rotate(-90 219.6 105.7)">VSSQ</text>
<text x="225" y="103.4">CS</text>
<text x="196" y="148.5">A0</text>
<text x="204.3" y="149.4" transform="rotate(-90 204.3 149.4)">VDD</text>
<text x="206.9" y="149.4" transform="rotate(-90 206.9 149.4)">VDD</text>
<text x="209.4" y="149.4" transform="rotate(-90 209.4 149.4)">VDD</text>
<text x="224" y="148.5">DQ0</text>
<text x="196" y="151">A1</text>
<text x="196" y="153.5">A2</text>
<text x="212" y="150.5" transform="rotate(-90 212 150.5)">VDDQ</text>
<text x="214.5" y="150.5" transform="rotate(-90 214.5 150.5)">VDDQ</text>
<text x="217" y="150.5" transform="rotate(-90 217 150.5)">VDDQ</text>
<text x="219.6" y="150.5" transform="rotate(-90 219.6 150.5)">VDDQ</text>
<text x="224" y="151">DQ1</text>
<text x="224" y="153.5">DQ2</text>
<text x="196" y="156.1">A3</text>
<text x="196" y="158.6">A4</text>
<text x="196" y="161.2">A5</text>
<text x="224" y="161.2">DQ5</text>
<text x="224" y="156.1">DQ3</text>
<text x="224" y="158.6">DQ4</text>
<text x="196" y="163.7">A6</text>
<text x="196" y="166.2">A7</text>
<text x="224" y="163.7">DQ6</text>
<text x="224" y="166.2">DQ7</text>
<text x="196" y="173.9">A10</text>
<text x="196" y="168.8">A8</text>
<text x="196" y="171.3">A9</text>
<text x="223.3" y="173.9">DQ10</text>
<text x="224" y="168.8">DQ8</text>
<text x="224" y="171.3">DQ9</text>
<text x="196" y="178.9">A12</text>
<text x="196" y="176.4">A11</text>
<text x="223.3" y="176.4">DQ11</text>
<text x="223.3" y="178.9">DQ12</text>
<text x="196" y="182.8">BA0</text>
<text x="196" y="185.3">BA1</text>
<text x="223.3" y="181.5">DQ13</text>
<text x="223.3" y="184">DQ14</text>
<text x="196" y="191.6">CKE</text>
<text x="196" y="189.1">CLK</text>
<text x="223.3" y="186.6">DQ15</text>
<text x="196" y="198">CAS</text>
<text x="196" y="195.5">RAS</text>
<text x="222.6" y="195.5">UDQM</text>
<text x="222.8" y="192.9">LDQM</text>
<text x="196" y="200.5">WE</text>
<text x="204.3" y="202.8" transform="rotate(-90 204.3 202.8)">VSS</text>
<text x="206.9" y="202.8" transform="rotate(-90 206.9 202.8)">VSS</text>
<text x="209.4" y="202.8" transform="rotate(-90 209.4 202.8)">VSS</text>
<text x="212" y="202.8" transform="rotate(-90 212 202.8)">VSSQ</text>
<text x="214.5" y="202.8" transform="rotate(-90 214.5 202.8)">VSSQ</text>
<text x="217" y="202.8" transform="rotate(-90 217 202.8)">VSSQ</text>
<text x="219.6" y="202.8" transform="rotate(-90 219.6 202.8)">VSSQ</text>
<text x="225" y="200.5">CS</text>
</g>
</svg>
